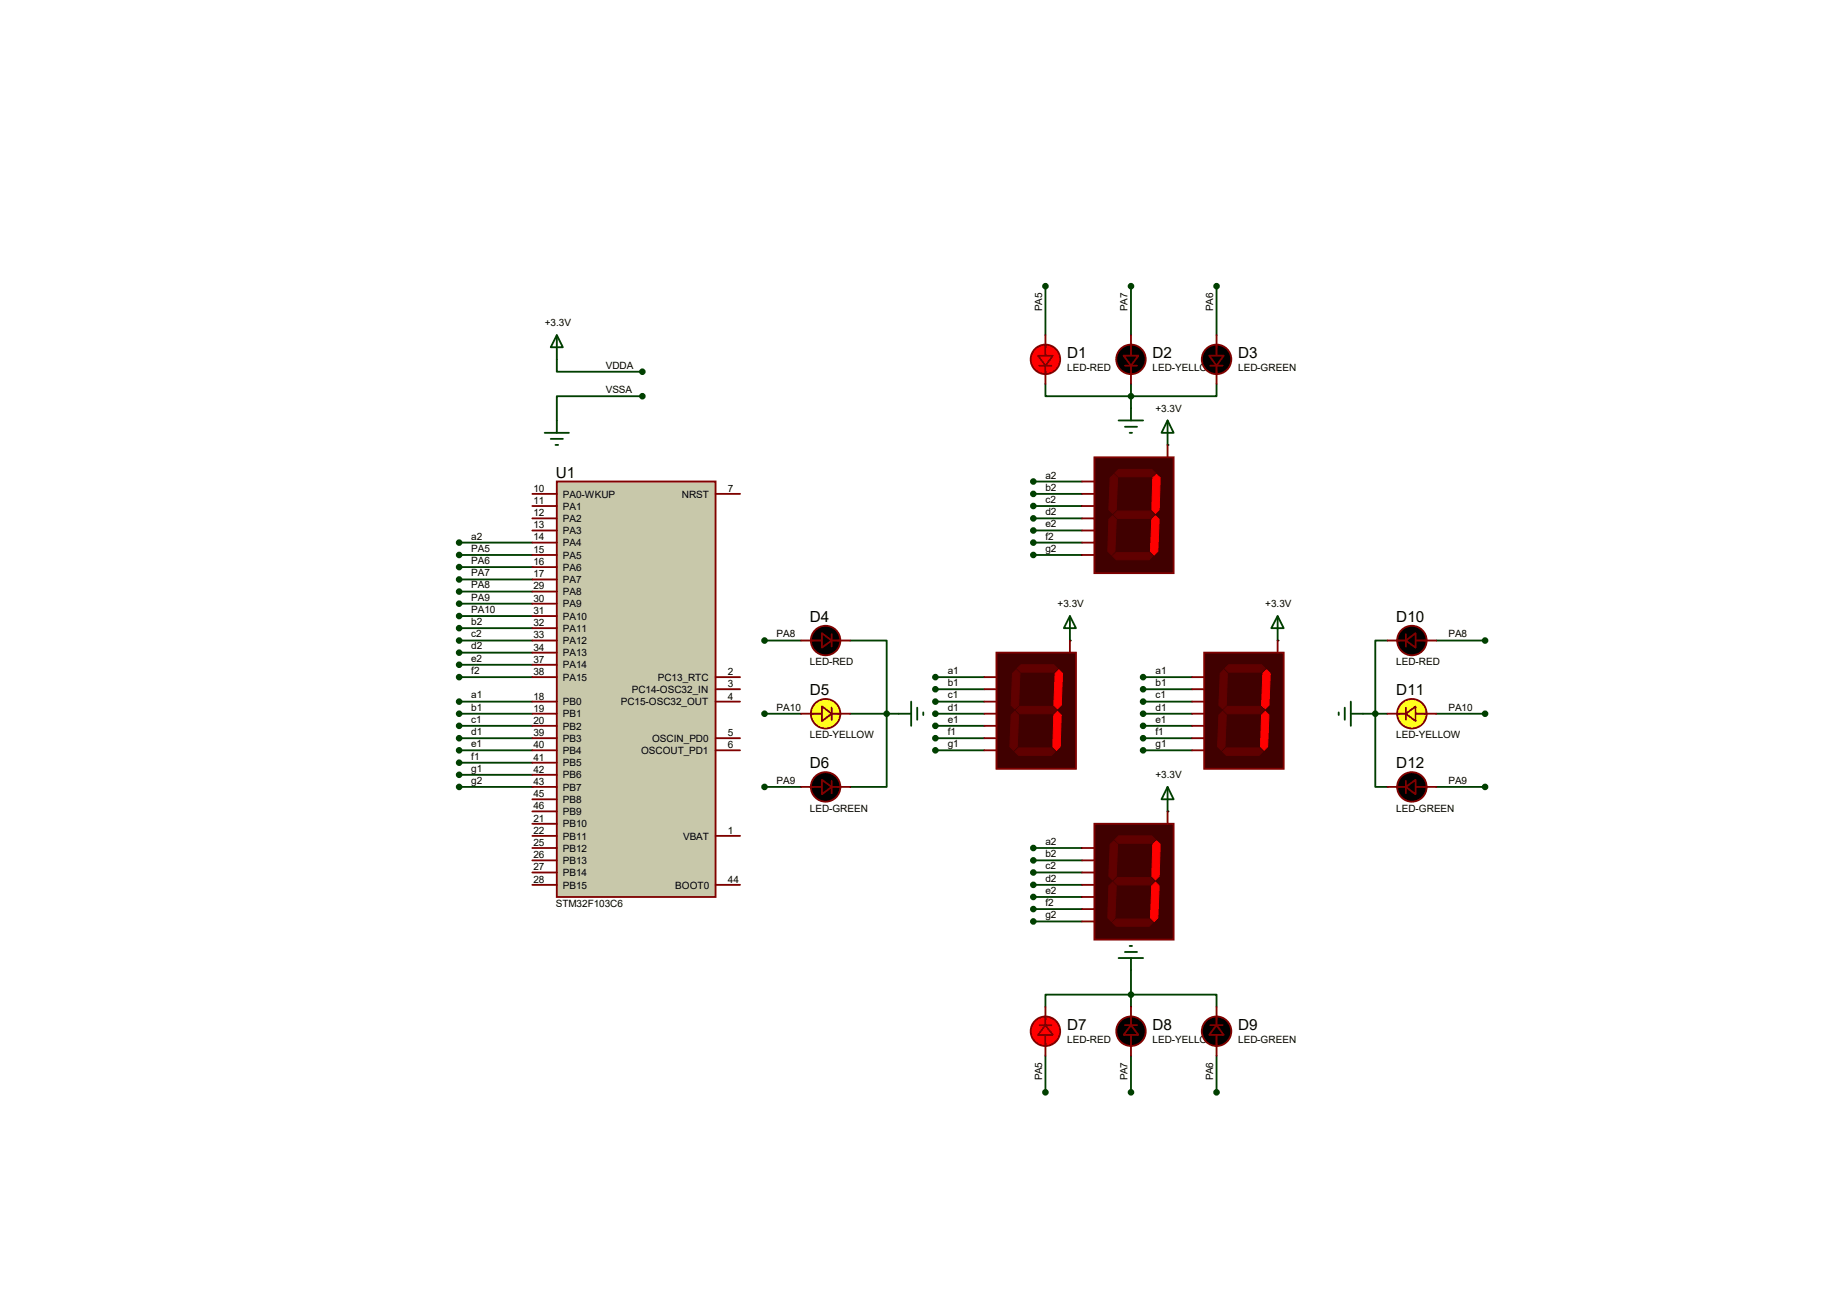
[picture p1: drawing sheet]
<svg xmlns="http://www.w3.org/2000/svg" width="297mm" height="210mm" viewBox="0 0 297 210" stroke-linecap="round" stroke-linejoin="round" font-family="sans-serif">
<g fill="none" stroke="#004000" stroke-width=".3">
<path d="M89.5 57.8v2h13.8M168.1 46v7.9M181.9 46v7.9M195.6 46v7.9M103.3 63.7h-13.8v3.9M166.2 77.4h7.8M166.2 79.4h7.8M168.1 61.7v2h27.5v-2M181.9 61.7v4M187.7 71.5h.1M73.8 89.2h11.8M73.8 91.2h11.8"/>
<path d="M73.8 93.2h11.8M73.8 95.1h11.8M73.8 97.1h11.8M73.8 99.1h11.8M73.8 87.2h11.8M166.2 89.2h7.8M166.2 87.2h7.8M166.2 81.4h7.8M166.2 83.4h7.8M166.2 85.3h7.8M73.8 114.8h11.8M73.8 112.8h11.8"/>
<path d="M73.8 116.7h11.8M73.8 118.7h11.8M73.8 101h11.8M73.8 103h11.8M73.8 104.9h11.8M73.8 106.9h11.8M73.8 108.9h11.8M122.9 114.8h5.9M122.9 103h5.9M136.7 103h5.9v23.5h-5.9M136.7 114.8h7.8M150.4 114.8h7.9"/>
<path d="M150.4 112.8h7.9M150.4 116.7h7.9M150.4 118.7h7.9M150.4 108.9h7.9M150.4 110.8h7.9M172 103h.1M183.8 114.8h7.9M183.8 112.8h7.9M183.8 116.7h7.9M183.8 118.7h7.9M183.8 108.9h7.9M183.8 110.8h7.9"/>
<path d="M205.4 103h.1M219.2 114.8h3.9M223.1 103h-2v23.5h2M231 114.8h7.8M231 103h7.8M73.8 120.6h11.8M73.8 122.6h11.8M73.8 124.6h11.8M73.8 126.5h11.8M122.9 126.5h5.9M150.4 120.6h7.9M166.2 136.4h7.8"/>
<path d="M166.2 138.3h7.8M183.8 120.6h7.9M187.7 130.5h.1M231 126.5h7.8M166.2 140.3h7.8M166.2 142.3h7.8M166.2 144.2h7.8M166.2 146.2h7.8M166.2 148.2h7.8M181.9 156v5.9M168.1 161.9v-2h27.5v2M168.1 169.8v5.8"/>
<path d="M181.9 169.8v5.8M195.6 169.8v5.8"/>
</g>
<path d="M89.5 77.4h25.6v66.8h-25.6z" fill="#c8c8aa" stroke="#800000" stroke-width=".3"/>
<g fill="none" stroke="#800000" stroke-width=".3">
<path d="M85.6 79.4h3.9M115.1 79.4h3.9M85.6 83.4h3.9M85.6 81.4h3.9M85.6 85.3h3.9M85.6 87.2h3.9M85.6 89.2h3.9M85.6 91.2h3.9M85.6 93.2h3.9M85.6 95.1h3.9M85.6 97.1h3.9M85.6 99.1h3.9"/>
<path d="M85.6 118.7h3.9M85.6 112.8h3.9M85.6 114.8h3.9M85.6 116.7h3.9M85.6 101h3.9M85.6 103h3.9M85.6 104.9h3.9M85.6 106.9h3.9M85.6 108.9h3.9M115.1 118.7h3.9M115.1 112.8h3.9M115.1 108.9h3.9"/>
<path d="M115.1 110.8h3.9M85.6 120.6h3.9M85.6 128.5h3.9M85.6 130.5h3.9M85.6 132.5h3.9M85.6 134.4h3.9M85.6 122.6h3.9M85.6 124.6h3.9M85.6 126.5h3.9M85.6 136.4h3.9M85.6 138.3h3.9M115.1 120.6h3.9"/>
<path d="M115.1 134.4h3.9M85.6 142.3h3.9M85.6 140.3h3.9M115.1 142.3h3.9"/>
</g>
<circle cx="168.1" cy="57.8" r="2.37" fill="#f00" stroke="#800000" stroke-width=".3"/>
<path d="M167.1 58.8h2M168.1 55.5v1.7M168.1 58.8v1.4" fill="none" stroke="#800000" stroke-width=".3"/>
<path d="M166.9 57.2h2.4l-1.2 1.6z" fill="#ff2b2b" stroke="#800000" stroke-width=".3"/>
<path d="M168.1 53.9v1.9M168.1 59.8v1.9M180.9 58.8h1.9M181.9 53.9v3.3M181.9 58.8v2.9M194.6 58.8h2M195.6 53.9v3.3M195.6 58.8v2.9M128.8 103h3.4M133.7 102v2M133.7 103h3" fill="none" stroke="#800000" stroke-width=".3"/>
<g fill="#000" stroke="#800000" stroke-width=".3">
<path d="M180.7 57.2h2.3l-1.1 1.6zM194.4 57.2h2.4l-1.2 1.6zM132.2 101.8l1.5 1.2-1.5 1.1z"/>
<circle cx="181.9" cy="57.8" r="2.37"/>
<circle cx="195.6" cy="57.8" r="2.37"/>
<circle cx="132.8" cy="103" r="2.37"/>
</g>
<path d="M181.1 57.8h1.5M181.5 57.4h.7v.8h-.7zM181.9 57v1.6" fill="none" stroke="#000040" stroke-width=".17"/>
<circle cx="132.8" cy="114.8" r="2.37" fill="#ffff1c" stroke="#800000" stroke-width=".3"/>
<path d="M130.4 114.8h1.8M133.7 113.8v1.9M133.7 114.8h1.4" fill="none" stroke="#800000" stroke-width=".3"/>
<path d="M132.2 113.6l1.5 1.2-1.5 1.2z" fill="#ffff2f" stroke="#800000" stroke-width=".3"/>
<path d="M128.8 114.8h2M134.7 114.8h2M128.8 126.5h3.4M133.7 125.6v2M133.7 126.5h3" fill="none" stroke="#800000" stroke-width=".3"/>
<g fill="#000" stroke="#800000" stroke-width=".3">
<path d="M132.2 125.4l1.5 1.1-1.5 1.2z"/>
<circle cx="132.8" cy="126.5" r="2.37"/>
</g>
<circle cx="168.1" cy="165.8" r="2.37" fill="#f00" stroke="#800000" stroke-width=".3"/>
<path d="M167.1 164.8h2M168.1 163.5v1.3M168.1 166.4v1.8" fill="none" stroke="#800000" stroke-width=".3"/>
<path d="M168.1 164.8l1.2 1.6h-2.4z" fill="#ff2b2b" stroke="#800000" stroke-width=".3"/>
<path d="M223.1 103h3M226.1 102v2M227.6 103h3.4M168.1 161.9v2M168.1 167.8v2M180.9 164.8h1.9M181.9 161.9v2.9M181.9 166.4v3.4M194.6 164.8h2M195.6 161.9v2.9M195.6 166.4v3.4" fill="none" stroke="#800000" stroke-width=".3"/>
<g fill="#000" stroke="#800000" stroke-width=".3">
<path d="M226.1 103l1.5-1.2v2.3zM181.9 164.8l1.1 1.6h-2.3zM195.6 164.8l1.2 1.6h-2.4z"/>
<circle cx="227" cy="103" r="2.37"/>
<circle cx="181.9" cy="165.8" r="2.37"/>
<circle cx="195.6" cy="165.8" r="2.37"/>
</g>
<path d="M181.1 165.8h1.5M181.5 165.4h.7v.8h-.7zM181.9 165.1v1.5" fill="none" stroke="#000040" stroke-width=".17"/>
<circle cx="227" cy="114.8" r="2.37" fill="#ffff1c" stroke="#800000" stroke-width=".3"/>
<path d="M224.7 114.8h1.4M226.1 113.8v1.9M227.6 114.8h1.8" fill="none" stroke="#800000" stroke-width=".3"/>
<path d="M226.1 114.8l1.5-1.2v2.4z" fill="#ffff2f" stroke="#800000" stroke-width=".3"/>
<path d="M223.1 114.8h2M229 114.8h2M223.1 126.5h3M226.1 125.6v2M227.6 126.5h3.4" fill="none" stroke="#800000" stroke-width=".3"/>
<g fill="#000" stroke="#800000" stroke-width=".3">
<path d="M226.1 126.5l1.5-1.1v2.3z"/>
<circle cx="227" cy="126.5" r="2.37"/>
</g>
<g fill="none" stroke="#004000" stroke-width=".3">
<path d="M89.5 53.9l1 1.9h-1.9zM89.5 53.9v3.9M87.6 69.6h3.9M88.6 70.6h1.9M89.3 71.5h.4M89.5 67.6v2M179.9 67.6h3.9M180.9 68.6h1.9M181.7 69.6h.3M181.9 65.7v1.9M187.7 67.6l1 2h-1.9zM187.7 67.6v3.9"/>
<path d="M172 99.1l1 1.9h-1.9zM172 99.1v3.9M205.4 99.1l1 1.9h-2zM205.4 99.1v3.9M144.5 114.8h2M146.5 112.8v3.9M147.5 113.8v1.9M148.5 114.6v.4M215.3 114.6v.4M216.2 113.8v1.9M217.2 114.8h2M217.2 112.8v3.9"/>
<path d="M179.9 154.1h3.9M180.9 153.1h1.9M181.7 152.1h.3M181.9 154.1v1.9"/>
</g>
<g fill="#004000" stroke="#004000" stroke-width=".3">
<circle cx="103.3" cy="59.8" r=".38"/>
<circle cx="103.3" cy="63.7" r=".38"/>
<circle cx="142.6" cy="114.8" r=".38"/>
<circle cx="221.1" cy="114.8" r=".38"/>
<circle cx="181.9" cy="159.9" r=".38"/>
<circle cx="181.9" cy="63.7" r=".38"/>
</g>
<path d="M193.6 104.9h12.8v18.7h-12.8z" fill="#400000" stroke="#800000" stroke-width=".3"/>
<g fill="#600000" stroke="#600000" stroke-width=".16">
<path d="M197 107.5l.6-.6h5.3l.6 .6-.6 .6h-5.3z"/>
<path d="M196.6 120.9l.6-.6h5.3l.6 .6-.6 .6h-5.3z"/>
<path d="M196 115l.6-.6 .6 .6-.2 5.1-.6 .5-.6-.5z"/>
<path d="M196.8 107.7l.6 .6-.2 5.1-.6 .6-.6-.6 .2-5.1z"/>
<path d="M196.8 114.2l.6-.6h5.3l.6 .6-.6 .6h-5.3z"/>
</g>
<g fill="#f00" stroke="#f00" stroke-width=".16">
<path d="M203.1 108.3l.6-.6 .6 .6-.3 5.1-.5 .6-.6-.6z"/>
<path d="M202.9 115l.6-.6 .5 .6-.2 5.1-.5 .5-.6-.5z"/>
</g>
<path d="M191.7 108.9h1.9M191.7 110.8h1.9M191.7 112.8h1.9M191.7 114.8h1.9M191.7 116.7h1.9M191.7 118.7h1.9M205.4 103v1.9M191.7 120.6h1.9" fill="none" stroke="#800000" stroke-width=".3"/>
<path d="M187.7 126.5l1 2h-1.9zM187.7 126.5v4" fill="none" stroke="#004000" stroke-width=".3"/>
<path d="M176 132.5h12.7v18.6h-12.7z" fill="#400000" stroke="#800000" stroke-width=".3"/>
<g fill="#600000" stroke="#600000" stroke-width=".16">
<path d="M179.3 135l.6-.6h5.3l.6 .6-.6 .6h-5.3z"/>
<path d="M178.9 148.3l.6-.5h5.3l.6 .5-.6 .6h-5.3z"/>
<path d="M178.3 142.5l.6-.6 .6 .6-.2 5.1-.6 .6-.6-.6z"/>
<path d="M178.5 135.8l.6-.6 .6 .6-.2 5.1-.6 .6-.6-.6z"/>
<path d="M179.1 141.7l.6-.6h5.3l.6 .6-.6 .6h-5.3z"/>
</g>
<g fill="#f00" stroke="#f00" stroke-width=".16">
<path d="M185.4 135.8l.6-.6 .6 .6-.2 5.1-.6 .6-.6-.6z"/>
<path d="M185.2 142.5l.6-.6 .6 .6-.2 5.1-.6 .6-.6-.6z"/>
</g>
<path d="M174 136.4h2M174 138.3h2M187.7 130.5v2M174 140.3h2M174 142.3h2M174 144.2h2M174 146.2h2M174 148.2h2" fill="none" stroke="#800000" stroke-width=".3"/>
<g fill="#004000" stroke="#004000" stroke-width=".3">
<circle cx="73.8" cy="89.2" r=".38"/>
<circle cx="73.8" cy="91.2" r=".38"/>
<circle cx="73.8" cy="93.2" r=".38"/>
<circle cx="73.8" cy="95.1" r=".38"/>
<circle cx="73.8" cy="97.1" r=".38"/>
<circle cx="73.8" cy="99.1" r=".38"/>
<circle cx="73.8" cy="112.8" r=".38"/>
<circle cx="73.8" cy="114.8" r=".38"/>
<circle cx="73.8" cy="116.7" r=".38"/>
<circle cx="73.8" cy="118.7" r=".38"/>
<circle cx="73.8" cy="120.6" r=".38"/>
<circle cx="73.8" cy="122.6" r=".38"/>
<circle cx="73.8" cy="124.6" r=".38"/>
<circle cx="73.8" cy="126.5" r=".38"/>
<circle cx="73.8" cy="101" r=".38"/>
<circle cx="73.8" cy="103" r=".38"/>
<circle cx="73.8" cy="104.9" r=".38"/>
<circle cx="73.8" cy="106.9" r=".38"/>
<circle cx="73.8" cy="108.9" r=".38"/>
<circle cx="73.8" cy="87.2" r=".38"/>
<circle cx="122.9" cy="103" r=".38"/>
<circle cx="122.9" cy="114.8" r=".38"/>
<circle cx="122.9" cy="126.5" r=".38"/>
<circle cx="166.2" cy="77.4" r=".38"/>
<circle cx="166.2" cy="79.4" r=".38"/>
</g>
<path d="M176 73.5h12.7v18.7h-12.7z" fill="#400000" stroke="#800000" stroke-width=".3"/>
<g fill="#600000" stroke="#600000" stroke-width=".16">
<path d="M179.3 76.1l.6-.6h5.3l.6 .6-.6 .6h-5.3z"/>
<path d="M178.9 89.4l.6-.5h5.3l.6 .5-.6 .6h-5.3z"/>
<path d="M178.3 83.5l.6-.6 .6 .6-.2 5.1-.6 .6-.6-.6z"/>
<path d="M178.5 76.8l.6-.5 .6 .5-.2 5.2-.6 .5-.6-.5z"/>
<path d="M179.1 82.8l.6-.6h5.3l.6 .6-.6 .6h-5.3z"/>
</g>
<g fill="#f00" stroke="#f00" stroke-width=".16">
<path d="M185.4 76.8l.6-.5 .6 .5-.2 5.2-.6 .5-.6-.5z"/>
<path d="M185.2 83.5l.6-.6 .6 .6-.2 5.1-.6 .6-.6-.6z"/>
</g>
<path d="M174 77.4h2M174 79.4h2M187.7 71.5v2M174 81.4h2M174 83.4h2M174 85.3h2M174 87.2h2M174 89.2h2" fill="none" stroke="#800000" stroke-width=".3"/>
<g fill="#004000" stroke="#004000" stroke-width=".3">
<circle cx="166.2" cy="81.4" r=".38"/>
<circle cx="166.2" cy="83.4" r=".38"/>
<circle cx="166.2" cy="85.3" r=".38"/>
<circle cx="166.2" cy="87.2" r=".38"/>
<circle cx="166.2" cy="89.2" r=".38"/>
<circle cx="150.4" cy="108.9" r=".38"/>
<circle cx="150.4" cy="110.8" r=".38"/>
</g>
<path d="M160.2 104.9h12.8v18.7h-12.8z" fill="#400000" stroke="#800000" stroke-width=".3"/>
<g fill="#600000" stroke="#600000" stroke-width=".16">
<path d="M163.6 107.5l.6-.6h5.3l.6 .6-.6 .6h-5.3z"/>
<path d="M163.2 120.9l.6-.6h5.3l.6 .6-.6 .6h-5.3z"/>
<path d="M162.6 115l.6-.6 .6 .6-.2 5.1-.6 .5-.6-.5z"/>
<path d="M162.8 108.3l.6-.6 .6 .6-.2 5.1-.6 .6-.6-.6z"/>
<path d="M163.4 114.2l.6-.6h5.3l.6 .6-.6 .6h-5.3z"/>
</g>
<g fill="#f00" stroke="#f00" stroke-width=".16">
<path d="M170.3 107.7l.6 .6-.3 5.1-.5 .6-.6-.6 .2-5.1z"/>
<path d="M169.5 115l.6-.6 .5 .6-.1 5.1-.6 .5-.6-.5z"/>
</g>
<path d="M158.3 108.9h1.9M158.3 110.8h1.9M158.3 112.8h1.9M158.3 114.8h1.9M158.3 116.7h1.9M158.3 118.7h1.9M172 103v1.9M158.3 120.6h1.9" fill="none" stroke="#800000" stroke-width=".3"/>
<g fill="#004000" stroke="#004000" stroke-width=".3">
<circle cx="150.4" cy="112.8" r=".38"/>
<circle cx="150.4" cy="114.8" r=".38"/>
<circle cx="150.4" cy="116.7" r=".38"/>
<circle cx="150.4" cy="118.7" r=".38"/>
<circle cx="150.4" cy="120.6" r=".38"/>
<circle cx="183.8" cy="108.9" r=".38"/>
<circle cx="183.8" cy="110.8" r=".38"/>
<circle cx="183.8" cy="112.8" r=".38"/>
<circle cx="183.8" cy="114.8" r=".38"/>
<circle cx="183.8" cy="116.7" r=".38"/>
<circle cx="183.8" cy="118.7" r=".38"/>
<circle cx="183.8" cy="120.6" r=".38"/>
<circle cx="166.2" cy="136.4" r=".38"/>
<circle cx="166.2" cy="138.3" r=".38"/>
<circle cx="166.2" cy="140.3" r=".38"/>
<circle cx="166.2" cy="142.3" r=".38"/>
<circle cx="166.2" cy="144.2" r=".38"/>
<circle cx="166.2" cy="146.2" r=".38"/>
<circle cx="166.2" cy="148.2" r=".38"/>
<circle cx="168.1" cy="175.6" r=".38"/>
<circle cx="181.9" cy="175.6" r=".38"/>
<circle cx="195.6" cy="175.6" r=".38"/>
<circle cx="238.8" cy="103" r=".38"/>
<circle cx="238.8" cy="114.8" r=".38"/>
<circle cx="238.8" cy="126.5" r=".38"/>
<circle cx="168.1" cy="46" r=".38"/>
<circle cx="181.9" cy="46" r=".38"/>
<circle cx="195.6" cy="46" r=".38"/>
</g>
<g font-size="2.5">
<text x="171.6" y="57.5">D1</text>
<text x="185.3" y="57.5">D2</text>
<text x="199.1" y="57.5">D3</text>
<text x="89.4" y="76.8">U1</text>
<text x="130.2" y="100">D4</text>
<text x="224.5" y="100">D10</text>
<text x="130.2" y="111.8">D5</text>
<text x="224.5" y="111.8">D11</text>
<text x="130.2" y="123.6">D6</text>
<text x="224.5" y="123.6">D12</text>
<text x="171.6" y="165.6">D7</text>
<text x="185.3" y="165.6">D8</text>
<text x="199.1" y="165.6">D9</text>
</g>
<g font-size="1.6">
<text x="87.6" y="52.5">+3.3V</text>
<text x="167.6" y="50" transform="rotate(-90 167.6 50)">PA5</text>
<text x="181.3" y="50" transform="rotate(-90 181.3 50)">PA7</text>
<text x="195.1" y="50" transform="rotate(-90 195.1 50)">PA6</text>
<text x="97.4" y="59.3">VDDA</text>
<text x="171.6" y="59.7">LED-RED</text>
<text x="185.3" y="59.7">LED-YELLOW</text>
<text x="199.1" y="59.7">LED-GREEN</text>
<text x="97.4" y="63.2">VSSA</text>
<text x="185.8" y="66.3">+3.3V</text>
<text x="168.1" y="77">a2</text>
<text x="85.8" y="79.1">10</text>
<text x="85.8" y="83">12</text>
<text x="85.8" y="81">11</text>
<text x="90.5" y="80">PA0-WKUP</text>
<text x="90.5" y="83.9">PA2</text>
<text x="90.5" y="82">PA1</text>
<text x="109.6" y="80">NRST</text>
<text x="117" y="79.1">7</text>
<text x="168.1" y="78.9">b2</text>
<text x="168.1" y="80.9">c2</text>
<text x="168.1" y="82.8">d2</text>
<text x="75.8" y="88.7">PA5</text>
<text x="75.8" y="86.8">a2</text>
<text x="85.8" y="85">13</text>
<text x="85.8" y="86.9">14</text>
<text x="85.8" y="88.9">15</text>
<text x="90.5" y="85.9">PA3</text>
<text x="90.5" y="87.8">PA4</text>
<text x="90.5" y="89.8">PA5</text>
<text x="168.1" y="84.8">e2</text>
<text x="168.1" y="86.8">f2</text>
<text x="168.1" y="88.7">g2</text>
<text x="75.8" y="90.7">PA6</text>
<text x="75.8" y="92.7">PA7</text>
<text x="75.8" y="94.6">PA8</text>
<text x="85.8" y="90.8">16</text>
<text x="85.8" y="92.8">17</text>
<text x="85.8" y="94.8">29</text>
<text x="90.5" y="91.8">PA6</text>
<text x="90.5" y="93.8">PA7</text>
<text x="90.5" y="95.7">PA8</text>
<text x="75.8" y="96.6">PA9</text>
<text x="75.8" y="98.6">PA10</text>
<text x="75.8" y="100.5">b2</text>
<text x="85.8" y="96.7">30</text>
<text x="85.8" y="98.7">31</text>
<text x="85.8" y="100.7">32</text>
<text x="90.5" y="97.7">PA9</text>
<text x="90.5" y="99.7">PA10</text>
<text x="90.5" y="101.6">PA11</text>
<text x="170" y="97.7">+3.3V</text>
<text x="203.4" y="97.7">+3.3V</text>
<text x="75.8" y="102.5">c2</text>
<text x="75.8" y="104.4">d2</text>
<text x="75.8" y="106.4">e2</text>
<text x="85.8" y="102.7">33</text>
<text x="85.8" y="104.6">34</text>
<text x="85.8" y="106.6">37</text>
<text x="90.5" y="103.6">PA12</text>
<text x="90.5" y="105.5">PA13</text>
<text x="90.5" y="107.5">PA14</text>
<text x="124.9" y="102.5">PA8</text>
<text x="130.2" y="107">LED-RED</text>
<text x="224.5" y="107">LED-RED</text>
<text x="232.9" y="102.5">PA8</text>
<text x="75.8" y="112.3">a1</text>
<text x="75.8" y="108.4">f2</text>
<text x="85.8" y="112.5">18</text>
<text x="85.8" y="108.5">38</text>
<text x="90.5" y="113.4">PB0</text>
<text x="90.5" y="109.5">PA15</text>
<text x="99.8" y="113.4">PC15-OSC32_OUT</text>
<text x="101.6" y="111.4">PC14-OSC32_IN</text>
<text x="105.8" y="109.5">PC13_RTC</text>
<text x="117" y="108.5">2</text>
<text x="117" y="110.5">3</text>
<text x="117" y="112.5">4</text>
<text x="152.4" y="108.4">a1</text>
<text x="152.4" y="110.3">b1</text>
<text x="152.4" y="112.3">c1</text>
<text x="185.8" y="108.4">a1</text>
<text x="185.8" y="110.3">b1</text>
<text x="185.8" y="112.3">c1</text>
<text x="75.8" y="114.3">b1</text>
<text x="75.8" y="116.2">c1</text>
<text x="75.8" y="118.2">d1</text>
<text x="85.8" y="114.4">19</text>
<text x="85.8" y="116.4">20</text>
<text x="85.8" y="118.4">39</text>
<text x="90.5" y="115.4">PB1</text>
<text x="90.5" y="117.3">PB2</text>
<text x="90.5" y="119.3">PB3</text>
<text x="104.9" y="119.3">OSCIN_PD0</text>
<text x="117" y="118.4">5</text>
<text x="124.9" y="114.3">PA10</text>
<text x="130.2" y="118.7">LED-YELLOW</text>
<text x="152.4" y="114.3">d1</text>
<text x="152.4" y="116.2">e1</text>
<text x="152.4" y="118.2">f1</text>
<text x="185.8" y="114.3">d1</text>
<text x="185.8" y="116.2">e1</text>
<text x="185.8" y="118.2">f1</text>
<text x="224.5" y="118.7">LED-YELLOW</text>
<text x="232.9" y="114.3">PA10</text>
<text x="75.8" y="120.1">e1</text>
<text x="75.8" y="122.1">f1</text>
<text x="75.8" y="124.1">g1</text>
<text x="85.8" y="120.3">40</text>
<text x="85.8" y="122.3">41</text>
<text x="85.8" y="124.2">42</text>
<text x="90.5" y="121.2">PB4</text>
<text x="90.5" y="123.2">PB5</text>
<text x="90.5" y="125.2">PB6</text>
<text x="103.1" y="121.2">OSCOUT_PD1</text>
<text x="117" y="120.3">6</text>
<text x="152.4" y="120.1">g1</text>
<text x="185.8" y="120.1">g1</text>
<text x="185.8" y="125.2">+3.3V</text>
<text x="75.8" y="126.1">g2</text>
<text x="85.8" y="128.2">45</text>
<text x="85.8" y="130.1">46</text>
<text x="85.8" y="126.2">43</text>
<text x="90.5" y="129.1">PB8</text>
<text x="90.5" y="131.1">PB9</text>
<text x="90.5" y="127.1">PB7</text>
<text x="124.9" y="126.1">PA9</text>
<text x="130.2" y="130.6">LED-GREEN</text>
<text x="224.5" y="130.6">LED-GREEN</text>
<text x="232.9" y="126.1">PA9</text>
<text x="85.8" y="132.1">21</text>
<text x="85.8" y="134.1">22</text>
<text x="85.8" y="136">25</text>
<text x="90.5" y="133.1">PB10</text>
<text x="90.5" y="135">PB11</text>
<text x="90.5" y="136.9">PB12</text>
<text x="109.9" y="135">VBAT</text>
<text x="117" y="134.1">1</text>
<text x="168.1" y="135.9">a2</text>
<text x="168.1" y="137.8">b2</text>
<text x="85.8" y="138">26</text>
<text x="85.8" y="140">27</text>
<text x="85.8" y="141.9">28</text>
<text x="90.5" y="138.9">PB13</text>
<text x="90.5" y="140.9">PB14</text>
<text x="90.5" y="142.9">PB15</text>
<text x="108.6" y="142.9">BOOT0</text>
<text x="117" y="141.9">44</text>
<text x="168.1" y="139.8">c2</text>
<text x="168.1" y="141.8">d2</text>
<text x="168.1" y="143.7">e2</text>
<text x="89.4" y="145.9">STM32F103C6</text>
<text x="168.1" y="145.7">f2</text>
<text x="168.1" y="147.7">g2</text>
<text x="171.6" y="167.8">LED-RED</text>
<text x="185.3" y="167.8">LED-YELLOW</text>
<text x="199.1" y="167.8">LED-GREEN</text>
<text x="167.6" y="173.7" transform="rotate(-90 167.6 173.7)">PA5</text>
<text x="181.3" y="173.7" transform="rotate(-90 181.3 173.7)">PA7</text>
<text x="195.1" y="173.7" transform="rotate(-90 195.1 173.7)">PA6</text>
</g>
</svg>
